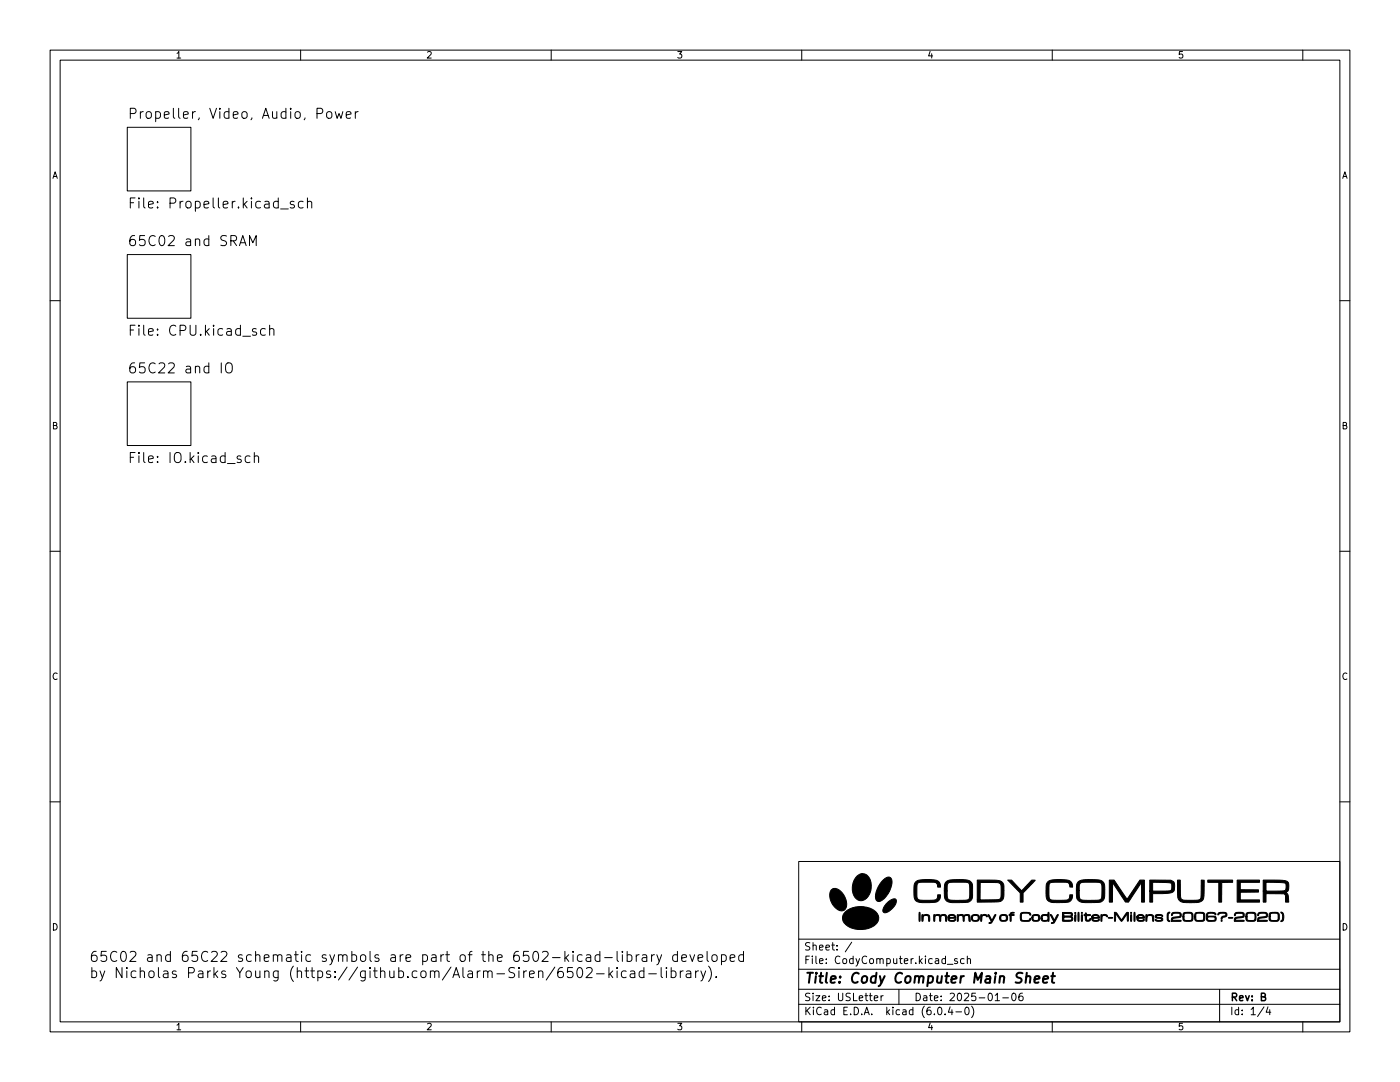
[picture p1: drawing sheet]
<svg xmlns="http://www.w3.org/2000/svg" width="279mm" height="216mm" viewBox="0 0 279 216" stroke-linecap="round" stroke-linejoin="round" font-family="sans-serif">
<g fill="none" stroke="#000" stroke-width=".2">
<path d="M10 10h259.4v195.9h-259.4zM12 12h255.4v191.9h-255.4zM60 10v2M110 10v2M160 10v2M210 10v2M260 10v2M25.4 25.4h12.7v12.7h-12.7zM26 22.7h.8a.54 .54 0 0 0 .4-.6 .54 .54 0 0 0-.4-.5h-.8v2M27 39.5h-1v2M61.4 39.5v2M66.9 22.3l.4 1.3 .4-.9 .3 .9 .4-1.3"/>
<path d="M69.1 22.9l1-.1-.1-.4-.6-.1-.3 .3 .1 .9h.8M70.9 22.3v1.3M71.5 22.3l-.4 .1-.2 .3M10 60h2M25.4 50.8h12.7v12.7h-12.7zM26 40.5h.7M26.9 47a.79 .79 0 0 0-1 .9v.7l.2 .3 .6 .1 .3-.2 .1-.6-.2-.3-.6-.1-.4 .4M49.8 49v-2l.7 1.4 .6-1.4v2M60.5 40.3l-.6-.1-.4 .3v.6l.2 .3h.8M61.4 40.4a.5 .5 0 0 1 .8 .1v1M267.4 60h2M25.4 76.2h12.7v12.7h-12.7z"/>
<path d="M26 65.9h.7M26.9 72.4a.79 .79 0 0 0-1 .9v.7l.2 .3 .6 .1 .3-.2 .1-.6-.2-.3-.6-.1-.4 .4M27 64.9h-1v2M45.3 72.5a.67 .67 0 0 1 .7 0 .67 .67 0 0 1 .4 .6v.6a.67 .67 0 0 1-.7 .7 .67 .67 0 0 1-.7-.7v-.6zM52.9 65.7l-.5-.1-.4 .3v.6l.2 .3h.7M53.8 65.8a.5 .5 0 0 1 .9 .1v1M53.8 64.9v2M26 91.3h.7M27 90.3h-1v2M50.8 91.2a.5 .5 0 0 1 .8 .1v1M50.8 90.3v2M10 110h2"/>
<path d="M267.4 110h2M10 160h2M267.4 160h2M159.4 171.9h108v32h-108zM114.3 193.1h-1l-.1 .9 .3-.2 .7 .1 .2 .3-.1 .7-.3 .2h-.5l-.3-.2M115.3 193.3l.5-.2a1.26 1.26 0 0 1 0 2h-.2a1.22 1.22 0 0 1-.3-1.8zM117 193.3l.3-.2 .7 .1a.54 .54 0 0 1 .1 .7l-1.2 1.2h1.3M119 194.3h1.6M120.7 191.1h1.5M121.5 193.1v2M121.7 194.3l.6 .8M122.3 193.7l-.8 .8"/>
<path d="M123.2 189.8v1.8l.2 .2M123.2 193.1v.2M123.2 193.7v1.4M124.2 189.8v.2M124.2 190.5v1.3M125 193.8l-.6-.1-.4 .4v.6l.2 .3h.8M125.2 190.6l.5-.1 .4 .4v.6l-.2 .2h-.7M125.2 189.8v2M125.8 193.8h.8l.1 1.3M126.7 194.2l-.7 .1a.39 .39 0 0 0-.3 .4 .39 .39 0 0 0 .3 .4l.7-.1M127 190.5v1.3M127.6 190.5l-.4 .1-.2 .3"/>
<path d="M128.2 190.6h.8l.1 1.2M128.5 193.8l-.6-.1-.3 .4v.6l.1 .3h.8M128.5 193.1v2M129.1 191l-.7 .1a.39 .39 0 0 0-.3 .4 .39 .39 0 0 0 .3 .3l.7-.1M129.5 194.3h1.5M130 190.5v1.3M130.6 190.5l-.4 .1-.2 .3M131.1 190.5l.5 1.3M131.9 193.1v1.7l.3 .3M132 190.5l-.6 1.8-.3 .2M133 193.1v.2M133 193.7v1.4"/>
<path d="M134 193.8l.5-.1 .4 .4v.6l-.2 .3h-.7M134 193.1v2M135.2 190.6l-.6-.1-.4 .4v.6l.2 .2h.8M135.2 189.8v2M135.8 193.7v1.4M136.1 191.2l.9-.2-.1-.4-.6-.1-.2 .3 .1 .9h.7M136.3 193.7l-.3 .1-.2 .3M137 193.8h.8l.1 1.3M137.7 190.5l.5 1.3 .4-1.3M137.9 194.2l-.7 .1a.39 .39 0 0 0-.3 .4 .39 .39 0 0 0 .3 .4l.7-.1M138.8 193.7v1.4M139.3 191.2l1-.2-.1-.4-.6-.1-.3 .3 .1 .9h.8"/>
<path d="M139.4 193.7l-.4 .1-.2 .3M139.9 193.7l.5 1.4M140.8 193.7l-.6 1.9-.3 .1M141.1 189.8v1.8l.3 .2M141.4 192.8a2.3 2.3 0 0 1 0 3M142.3 190.6a.54 .54 0 0 1 .8 .3v.6a.54 .54 0 0 1-.5 .4 .54 .54 0 0 1-.5-.4v-.6zM142.9 194.9v.2M144 190.6l.6-.1 .3 .4v.6l-.2 .2h-.7M144 190.5v2M145.7 191.2l1-.2-.1-.4-.6-.1-.3 .3 .1 .9h.8M148.4 190.6l-.6-.1-.4 .4v.6l.2 .2h.8M148.4 189.8v2"/>
<path d="M159.4 197.4h108M159.4 193.4h108M159.4 187.4h108M170 188l-1.3 1.9M174.5 199.2l.7-.2-.1-.3h-.4l-.2 .2v.7h.6M175.8 198.7v1M176.3 198.7l-.5 .3M179.4 197.4v3M189 192.4h1.2M191 191.4l-.3-.1-.2 .2v.2l.5 .2v.3h-.5M192.4 191.4l-.4-.1-.3 .3 .1 .6h.6M193 191.4l.3-.1 .3 .1 .1 .9"/>
<path d="M193 190.8v1.5M198.6 199.7h.9M200.1 199.1h1.2M202.1 198.2h.2a.8 .8 0 0 1 .5 .7 .8 .8 0 0 1-.5 .8 1 1 0 0 1-.2-1.5zM204 198.2h-.4a1.01 1.01 0 0 0 0 1.5l.5-.2 .1-.5-.3-.3-.4 .1-.2 .2M243.4 197.4v6.5M60 203.9v2M110 203.9v2M159.4 200.4h108M160 203.9v2M187.3 201h.2a.8 .8 0 0 1 .5 .7 .8 .8 0 0 1-.5 .8 1 1 0 0 1-.2-1.5zM188.6 202.3v.2"/>
<path d="M189.6 200.9l-.3 1.1h.9M190 201.5v1M190.8 201.9h1.1M192.8 201h.1a.8 .8 0 0 1 .5 .7 .8 .8 0 0 1-.5 .8 1 1 0 0 1-.1-1.5zM193.9 200.8a1.72 1.72 0 0 1 0 2.2M210 203.9v2M252.3 200.9l-1.3 1.9M253 200.9l-.3 1.1h.9M253.4 201.5v1M260 203.9v2"/>
</g>
<path d="M204.8 195a.49 .49 0 0 1 .9 .1l-.2 1M206.5 195.4l.9-.2v-.3l-.6-.1-.3 .3v.9h.8M208.2 195.4l1-.2-.1-.3h-.7l-.3 .9 .3 .3 .6-.1M209.8 194.8h.8M210.2 194.1l-.3 1.7 .1 .2 .4 .1" fill="none" stroke="#000" stroke-width=".4"/>
<g fill="#000" stroke="#000" stroke-width=".2">
<path d="M165.9 177.5a1.46 1.46 0 0 1 2.2 .7 2.97 2.97 0 0 1 .6 3.2 1.42 1.42 0 0 1-2.2-.4 2.92 2.92 0 0 1-.6-3.5zM171.1 174.8a1.54 1.54 0 0 1 2.6 .8 3.2 3.2 0 0 1-1.6 4.1 1.88 1.88 0 0 1-2-2v-.5a3.5 3.5 0 0 1 1-2.4zM176.3 175.6a.97 .97 0 0 1 1.6-.3 4.3 4.3 0 0 1-2.4 4.6 .79 .79 0 0 1-.8-1l.4-1.5 .5-1zM177.1 180.1l.9-.7a.52 .52 0 0 1 .9 .3 2.98 2.98 0 0 1-2.4 2.4 .69 .69 0 0 1-.1-1.1zM182.8 175.9a6.6 6.6 0 0 1 4.4-.1l.4 .5 .1 .7h-.6a.9 .9 0 0 0-1.2-1l-2.2 .1a.69 .69 0 0 0-.7 .9v.3a3.1 3.1 0 0 0 .3 2.2l1.7 .1a2.53 2.53 0 0 0 2-.2l.1-.9h.6a1.48 1.48 0 0 1-1.9 1.6h-.4a3.7 3.7 0 0 1-2.8-.5l-.2-.6v-.9a2.82 2.82 0 0 1 .4-2.2zM188.8 175.9a2.82 2.82 0 0 1 2.1-.4h1.3a1.66 1.66 0 0 1 1.8 .9l.1 2.4a1.26 1.26 0 0 1-1.6 1.3h-2.3a1.53 1.53 0 0 1-1.7-2v-.3h.5a1.81 1.81 0 0 0 .3 1.7 10.2 10.2 0 0 0 4-.1l.2-.4v-.9a2.44 2.44 0 0 0-.3-2l-2.4-.1a1.68 1.68 0 0 0-1.6 .3l-.2 1.5h-.5a2.13 2.13 0 0 1 .3-1.9zM195 175.6h3.5a1.41 1.41 0 0 1 1.8 1.2l.1 .8a2.62 2.62 0 0 1-.4 2.1 2.05 2.05 0 0 1-1.8 .3h-3.2v-.4l4.3-.1a.72 .72 0 0 0 .5-1v-.3a2.28 2.28 0 0 0-.3-1.9l-.7-.2h-3.2v3.5h-.6zM201.1 175.6h.8l2 2.1 2-2.1 .7 .1-2.4 2.5v1.8h-.6v-1.8zM209.1 176a4.5 4.5 0 0 1 3.3-.5 1.36 1.36 0 0 1 1.7 1.5h-.6a.94 .94 0 0 0-1.3-1h-.8a2.64 2.64 0 0 0-1.9 .3l-.2 .8a3.5 3.5 0 0 0 .4 2.4l1.7 .1a2.53 2.53 0 0 0 1.9-.2l.2-.9h.6a1.34 1.34 0 0 1-1.7 1.6h-.8a2.95 2.95 0 0 1-2.6-.5 7.5 7.5 0 0 1-.1-3.3zM215.1 176a4.2 4.2 0 0 1 3-.5 2.35 2.35 0 0 1 2.1 .6 7.1 7.1 0 0 1 .1 3.3l-.2 .3a3.4 3.4 0 0 1-2.3 .4h-.5a2.14 2.14 0 0 1-2.4-.9l-.1-1.5h.6a2.35 2.35 0 0 0 .3 1.8 9.9 9.9 0 0 0 4-.1 5.5 5.5 0 0 0 0-3.2 11.9 11.9 0 0 0-4.1 0l-.2 .5v1h-.6l.1-1.2zM221.4 175.6h.9l2.6 3.8 2.6-3.8h.9v4.4h-.6v-3.8l-2.6 3.8h-.6l-2.6-3.9v3.9h-.6zM229.5 175.6h4.2l.2 .2a1.45 1.45 0 0 1 .5 1.8l-.2 .3a4.6 4.6 0 0 1-3.1 .4h-1.1v1.7h-.5v-2.2h3.2a.81 .81 0 0 0 1.2-.8 .66 .66 0 0 0-.2-.8 .66 .66 0 0 0-.7-.1l-3-.1v1.8h-.5z"/>
<path d="M235 175.6h.6v1.7a2.79 2.79 0 0 0 .3 2.2 7.6 7.6 0 0 0 3.6 0l.2-.6v-3.3h.6v2.2a2.19 2.19 0 0 1-.5 2 9.1 9.1 0 0 1-4.1 .1 1.67 1.67 0 0 1-.7-1.8zM241 175.6h5v.5h-2.2v3.9h-.6v-3.9h-2.2zM246.9 175.6h4.5v.5h-3.9v1.4l3.7 .1v.4h-3.7v1.6h3.9v.4h-4.5zM252.1 175.6h1.8a5.9 5.9 0 0 1 3.1 .4 1.73 1.73 0 0 1-.2 2l-.2 .1 .5 .5 .1 1.4h-.6l-.1-1.3-.2-.4h-3.6v1.7h-.6v-2.2h2.7a2.16 2.16 0 0 0 1.8-.3v-.1a.93 .93 0 0 0-.2-1.2l-3.7-.2v1.8h-.6zM168.7 181.9a4.8 4.8 0 0 1 6.4 .4 1.86 1.86 0 0 1-1.2 2.7 4.6 4.6 0 0 1-5.6-1.2l-.2-.6a1.6 1.6 0 0 1 .6-1.3zM183.5 182.1l.1 .2-.1 1.6zM184 182.5l.2 .1a.82 .82 0 0 1 .9-.1 .82 .82 0 0 1 .4 .8v.5h-.2v-.3a.62 .62 0 0 0-.6-.8 .62 .62 0 0 0-.5 .9l-.1 .2a1.19 1.19 0 0 1-.1-1.2zM186.4 182.5l.2 .1a1.1 1.1 0 0 1 1.1 0h.2a.68 .68 0 0 1 .8-.1 .68 .68 0 0 1 .2 .8v.5h-.2v-.4a.54 .54 0 0 0-.2-.7 .54 .54 0 0 0-.6 0l-.2 1.1h-.2v-.4a.53 .53 0 0 0-.1-.7 .53 .53 0 0 0-.7 0l-.1 1-.2 .1zM189.4 182.6a.86 .86 0 0 1 1.4 .6h-1.4a.73 .73 0 0 0 1.3 .3 .84 .84 0 0 1-.8 .4 .84 .84 0 0 1-.7-.7v-.2h1.3a.6 .6 0 0 0-.5-.3 .6 .6 0 0 0-.6 .3h-.2zM191.1 182.5l.2 .1a1.09 1.09 0 0 1 1.1 0 .71 .71 0 0 1 .9-.1 .71 .71 0 0 1 .3 .8v.6l-.2-.1v-.5a.49 .49 0 0 0-.5-.6 .49 .49 0 0 0-.5 .6v.5l-.2-.1a.77 .77 0 0 0-.3-1 .49 .49 0 0 0-.6 .1 .49 .49 0 0 0-.1 .5v.5h-.1zM194 182.6a.85 .85 0 0 1 1-.1 .85 .85 0 0 1 .5 .8 .83 .83 0 0 1-.9 .6 .83 .83 0 0 1-.7-.7h.2a.58 .58 0 0 0 .8 .5 .58 .58 0 0 0 .1-1h-.8l-.1 .5h-.2zM195.8 182.5l.1 .1a.64 .64 0 0 1 1.1 .3 .54 .54 0 0 0-.7-.2 .54 .54 0 0 0-.4 .6v.5h-.1z"/>
<path d="M197.2 182.5l.3 .2 .5 .9 .5-1 .2-.1-.3 .7a1.2 1.2 0 0 1-.8 1.1l-.2-.1 .4-.3zM199.6 182.7a.85 .85 0 0 1 1.1-.2 .85 .85 0 0 1 .3 1 1.02 1.02 0 0 1-1.5-.1v-.2h.2a.64 .64 0 0 0 1.1 .3 .59 .59 0 0 0-.1-.7 .59 .59 0 0 0-.7-.1l-.2 .2-.1 .3h-.2zM201.6 182.2l.4-.2 .4 .1-.6 .2v.2l.6 .1-.6 .1-.1 1.2-.1-1.2-.2-.1zM203.7 182.2l.3-.1a2.12 2.12 0 0 1 1.7 .2v.3h-.1a.8 .8 0 0 0-1-.4h-.5a1.14 1.14 0 0 0-.1 1.4 1.51 1.51 0 0 0 1.5-.2l.1-.2a.5 .5 0 0 1-.1 .6 .5 .5 0 0 1-.6 0 1.04 1.04 0 0 1-1.2-.2zM206 182.7a.85 .85 0 0 1 1.1-.2 .85 .85 0 0 1 .4 1 1.02 1.02 0 0 1-1.5-.1l-.1-.4h.3a.58 .58 0 0 0 .3 .7 .58 .58 0 0 0 .7-.3 .58 .58 0 0 0-.2-.7h-.6l-.2 .3h-.3zM208 182.6l.6-.1 .5 .1 .1-.5h.1v1.7l-.2-.1a.9 .9 0 0 1-1.4-.5h.3a.62 .62 0 0 0 .4 .5 .62 .62 0 0 0 .7-.2 .59 .59 0 0 0-.4-.9 .59 .59 0 0 0-.7 .6h-.3zM209.6 182.5l.3 .1 .5 1.1 .5-1.1 .3-.1-.3 .7a1.23 1.23 0 0 1-.8 1h-.3l.5-.3zM212 182.1h1.3a.52 .52 0 0 1 .7 .1 .52 .52 0 0 1-.1 .7 .51 .51 0 0 1 .2 .6 .51 .51 0 0 1-.5 .3h-1.5l-.1-.8h.3v.6h1.3a.29 .29 0 0 0 .3-.3 .29 .29 0 0 0-.3-.3h-1.6v-.2h1.5a.26 .26 0 0 0 .3-.2 .26 .26 0 0 0-.1-.2l-1.4-.1v.5h-.3zM214.5 182.1l.2 .1-.2 .1zM214.5 182.5h.2v.2l-.1 1.1-.1-.1zM215.2 182.1l.1 .2-.1 1.6zM215.8 182.5h.2v.3l-.1 1.1z"/>
<path d="M215.8 182.1h.2v.2l-.2-.1zM216.6 182.2h.2v.3l.9 .1-.9 .1v.9h.6l.2-.4a.52 .52 0 0 1-.5 .6 .52 .52 0 0 1-.5-.6v-.5l-.3-.1 .3-.1zM218 182.6a.83 .83 0 0 1 .9-.1 .83 .83 0 0 1 .5 .7h-1.3a.67 .67 0 0 0 1.2 .3h.1a.95 .95 0 0 1-1.5-.1v-.5l.3 .1h1a.59 .59 0 0 0-.5-.3 .59 .59 0 0 0-.6 .2h-.2zM219.7 182.5l.2 .2a.64 .64 0 0 1 1.1 .2 .61 .61 0 0 0-.9-.1 .61 .61 0 0 0-.2 .8l-.1 .2zM221.2 183.1h.9l-.7 .1zM222.4 182a.86 .86 0 0 1 .9 .8l.5 .8 .4-.6a1.26 1.26 0 0 1 .8-.9h.2l-.1 1.7-.1-.1-.1-1.4-1.1 1.6-1.1-1.6-.2 1.6zM225.7 182.5h.1v.3l-.1 1.1zM225.7 182.1h.1v.2l-.2-.1zM226.4 182.1l.1 .2-.1 1.6zM227 182.7a.78 .78 0 0 1 .9-.2 .78 .78 0 0 1 .5 .7l-1.3 .1a.7 .7 0 0 0 1.2 .2h.1a.82 .82 0 0 1-1 .3 .82 .82 0 0 1-.5-.8h1.2a.56 .56 0 0 0-.5-.4 .56 .56 0 0 0-.5 .4h-.2zM228.7 182.5l.2 .1a.79 .79 0 0 1 .9-.1 .79 .79 0 0 1 .5 .8l-.1 .5-.2-.3a.63 .63 0 0 0-.6-.8 .63 .63 0 0 0-.5 .9l-.2 .2zM230.7 182.6l.9-.1 .4 .2-.1 .2a.97 .97 0 0 0-1.1-.1l.2 .2 .7 .1a.37 .37 0 0 1 .4 .4 .37 .37 0 0 1-.4 .3h-.9l-.3-.3h.2a.84 .84 0 0 0 1.1-.1l-.2-.1-.9-.1-.2-.3z"/>
<path d="M233 182.2l.5-.2a1.54 1.54 0 0 0-.1 1.9 .62 .62 0 0 1-.5-1zM233.9 182.2l.7-.2a.8 .8 0 0 1 1.2 .6 .53 .53 0 0 1-.8 .5l-.8 .2-.2 .3h1.6l.1 .2-2 .1a.73 .73 0 0 1 .2-.8 .73 .73 0 0 1 .8-.1l.5-.1a.33 .33 0 0 0 .3-.3 .33 .33 0 0 0-.3-.4 .93 .93 0 0 0-1.2 .3l-.2 .1zM236.2 182.2l.9-.2a.72 .72 0 0 1 .8 .2 .72 .72 0 0 1 .2 .7 .68 .68 0 0 1-.1 .8 .68 .68 0 0 1-.7 .1h-.3a.69 .69 0 0 1-.8-.1 .69 .69 0 0 1-.1-.8h.2v.3a.53 .53 0 0 0 .8 .5 .57 .57 0 0 0 .6-.1 .57 .57 0 0 0 .2-.7v-.2a.37 .37 0 0 0-.5-.5h-.3a.59 .59 0 0 0-.7 .1 .59 .59 0 0 0-.1 .6h-.2zM238.6 182.1l.9-.1a.71 .71 0 0 1 .8 .2 .71 .71 0 0 1 .1 .7 .71 .71 0 0 1-.1 .8 .71 .71 0 0 1-.8 .1 .77 .77 0 0 1-.9 0 .77 .77 0 0 1-.2-.9h.2l.1 .6a1.57 1.57 0 0 0 1.4 .1l.1-1.2a1.52 1.52 0 0 0-1.5 0l-.1 .5h-.2zM240.9 182.3a1.74 1.74 0 0 1 1.7 0v.2a1.2 1.2 0 0 0-1.6-.1v.4h1a.54 .54 0 0 1 .7 .5 .54 .54 0 0 1-.7 .5 1.01 1.01 0 0 1-1.2-.2v-.3h.2l.2 .3a1.55 1.55 0 0 0 1.3-.1v-.1a.82 .82 0 0 0-1.2-.4l-.3 .1v.2h-.2zM243.7 183.6l.2 .1v.1h-.2zM243.1 182.2l.5-.1a.91 .91 0 0 1 1.3 .4l-.2 .4-.6 .1-.2 .4h-.2a.62 .62 0 0 1 .8-.7l.1-.3a1.32 1.32 0 0 0-1.6 .1zM245.2 183.1h.9l-.7 .1zM246.5 182.2l.9-.2a.65 .65 0 0 1 .9 .5v.4l-.2 .1-1.4 .3a.18 .18 0 0 0-.1 .2 .18 .18 0 0 0 .1 .1l1.6 .1-2 .2a.71 .71 0 0 1 .2-.8 .71 .71 0 0 1 .8-.1l.5-.1a.33 .33 0 0 0 .3-.4 .33 .33 0 0 0-.4-.3h-.2a.62 .62 0 0 0-.9 .3l-.1 .2h-.1zM248.7 182.3l.6-.2a1.12 1.12 0 0 1 1.3 .2l.1 .4a.8 .8 0 0 1-.4 1.1h-.2a1.54 1.54 0 0 1-1.4-.2l-.1-.7h.3a.56 .56 0 0 0 .1 .7 .56 .56 0 0 0 .7 .1 .56 .56 0 0 0 .6-.1 .56 .56 0 0 0 .2-.6v-.3a.35 .35 0 0 0-.4-.5l-1.1 .1-.1 .6h-.3zM251.2 182.2l.7-.2a.83 .83 0 0 1 1 .4v.5l-.3 .2a1.68 1.68 0 0 0-1.4 .4l.1 .1h1.5l.1 .2-1.9 .1a.73 .73 0 0 1 .2-.8 .73 .73 0 0 1 .7-.1l.5-.1a.33 .33 0 0 0 .3-.3 .33 .33 0 0 0-.3-.4 .98 .98 0 0 0-1.2 .4l-.2 .1zM253.4 182.2l.9-.2a.83 .83 0 0 1 .9 .3 .83 .83 0 0 1 .1 .9l-.1 .4a.76 .76 0 0 1-.9 .2h-.3a.62 .62 0 0 1-.7-.2 .62 .62 0 0 1 0-.6v-.2h.2a.61 .61 0 0 0 .1 .8 .61 .61 0 0 0 .7 .1 .57 .57 0 0 0 .7-.1 .57 .57 0 0 0 .1-.7v-.2a.37 .37 0 0 0-.4-.5l-1.1 .1-.1 .5h-.2z"/>
<path d="M255.6 182a1.12 1.12 0 0 1 .4 1.8h-.4a1.3 1.3 0 0 0 0-1.8z"/>
</g>
<g font-size="2.8">
<text x="28.3" y="23.7">Propeller, Video, Audio, Power</text>
<text x="27.6" y="41.6">File: Propeller.kicad_sch</text>
<text x="27.1" y="49.1">65C02 and SRAM</text>
<text x="27" y="67">File: CPU.kicad_sch</text>
<text x="27.3" y="74.5">65C22 and IO</text>
<text x="26.9" y="92.4">File: IO.kicad_sch</text>
<text x="17.8" y="191.9">65C02 and 65C22 schematic symbols are part of the 6502-kicad-library developed</text>
<text x="17.8" y="195.2">by Nicholas Parks Young (https://github.com/Alarm-Siren/6502-kicad-library).</text>
<text x="160.4" y="196.2">Title: Cody Computer Main Sheet</text>
</g>
<g font-size="2.1">
<text x="160.4" y="189.7">Sheet: /</text>
<text x="160.4" y="192.4">File: CodyComputer.kicad_sch</text>
<text x="160.4" y="202.5">KiCad E.D.A. kicad (6.0.4-0)</text>
<text x="160.4" y="199.7">Size: USLetter</text>
<text x="182.4" y="199.7">Date: 2025-01-06</text>
<text x="245.4" y="199.7">Rev: B</text>
<text x="245.4" y="202.5">Id: 1/4</text>
</g>
<g font-size="1.8">
<text x="35" y="11.6">1</text>
<text x="85" y="11.6">2</text>
<text x="135" y="11.6">3</text>
<text x="185" y="11.6">4</text>
<text x="235" y="11.6">5</text>
<text x="10.3" y="35.6">A</text>
<text x="267.7" y="35.6">A</text>
<text x="10.3" y="85.7">B</text>
<text x="267.7" y="85.7">B</text>
<text x="10.3" y="135.6">C</text>
<text x="267.7" y="135.6">C</text>
<text x="10.3" y="185.7">D</text>
<text x="267.7" y="185.7">D</text>
<text x="35" y="205.6">1</text>
<text x="85" y="205.6">2</text>
<text x="135" y="205.6">3</text>
<text x="185" y="205.6">4</text>
<text x="235" y="205.6">5</text>
</g>
</svg>
